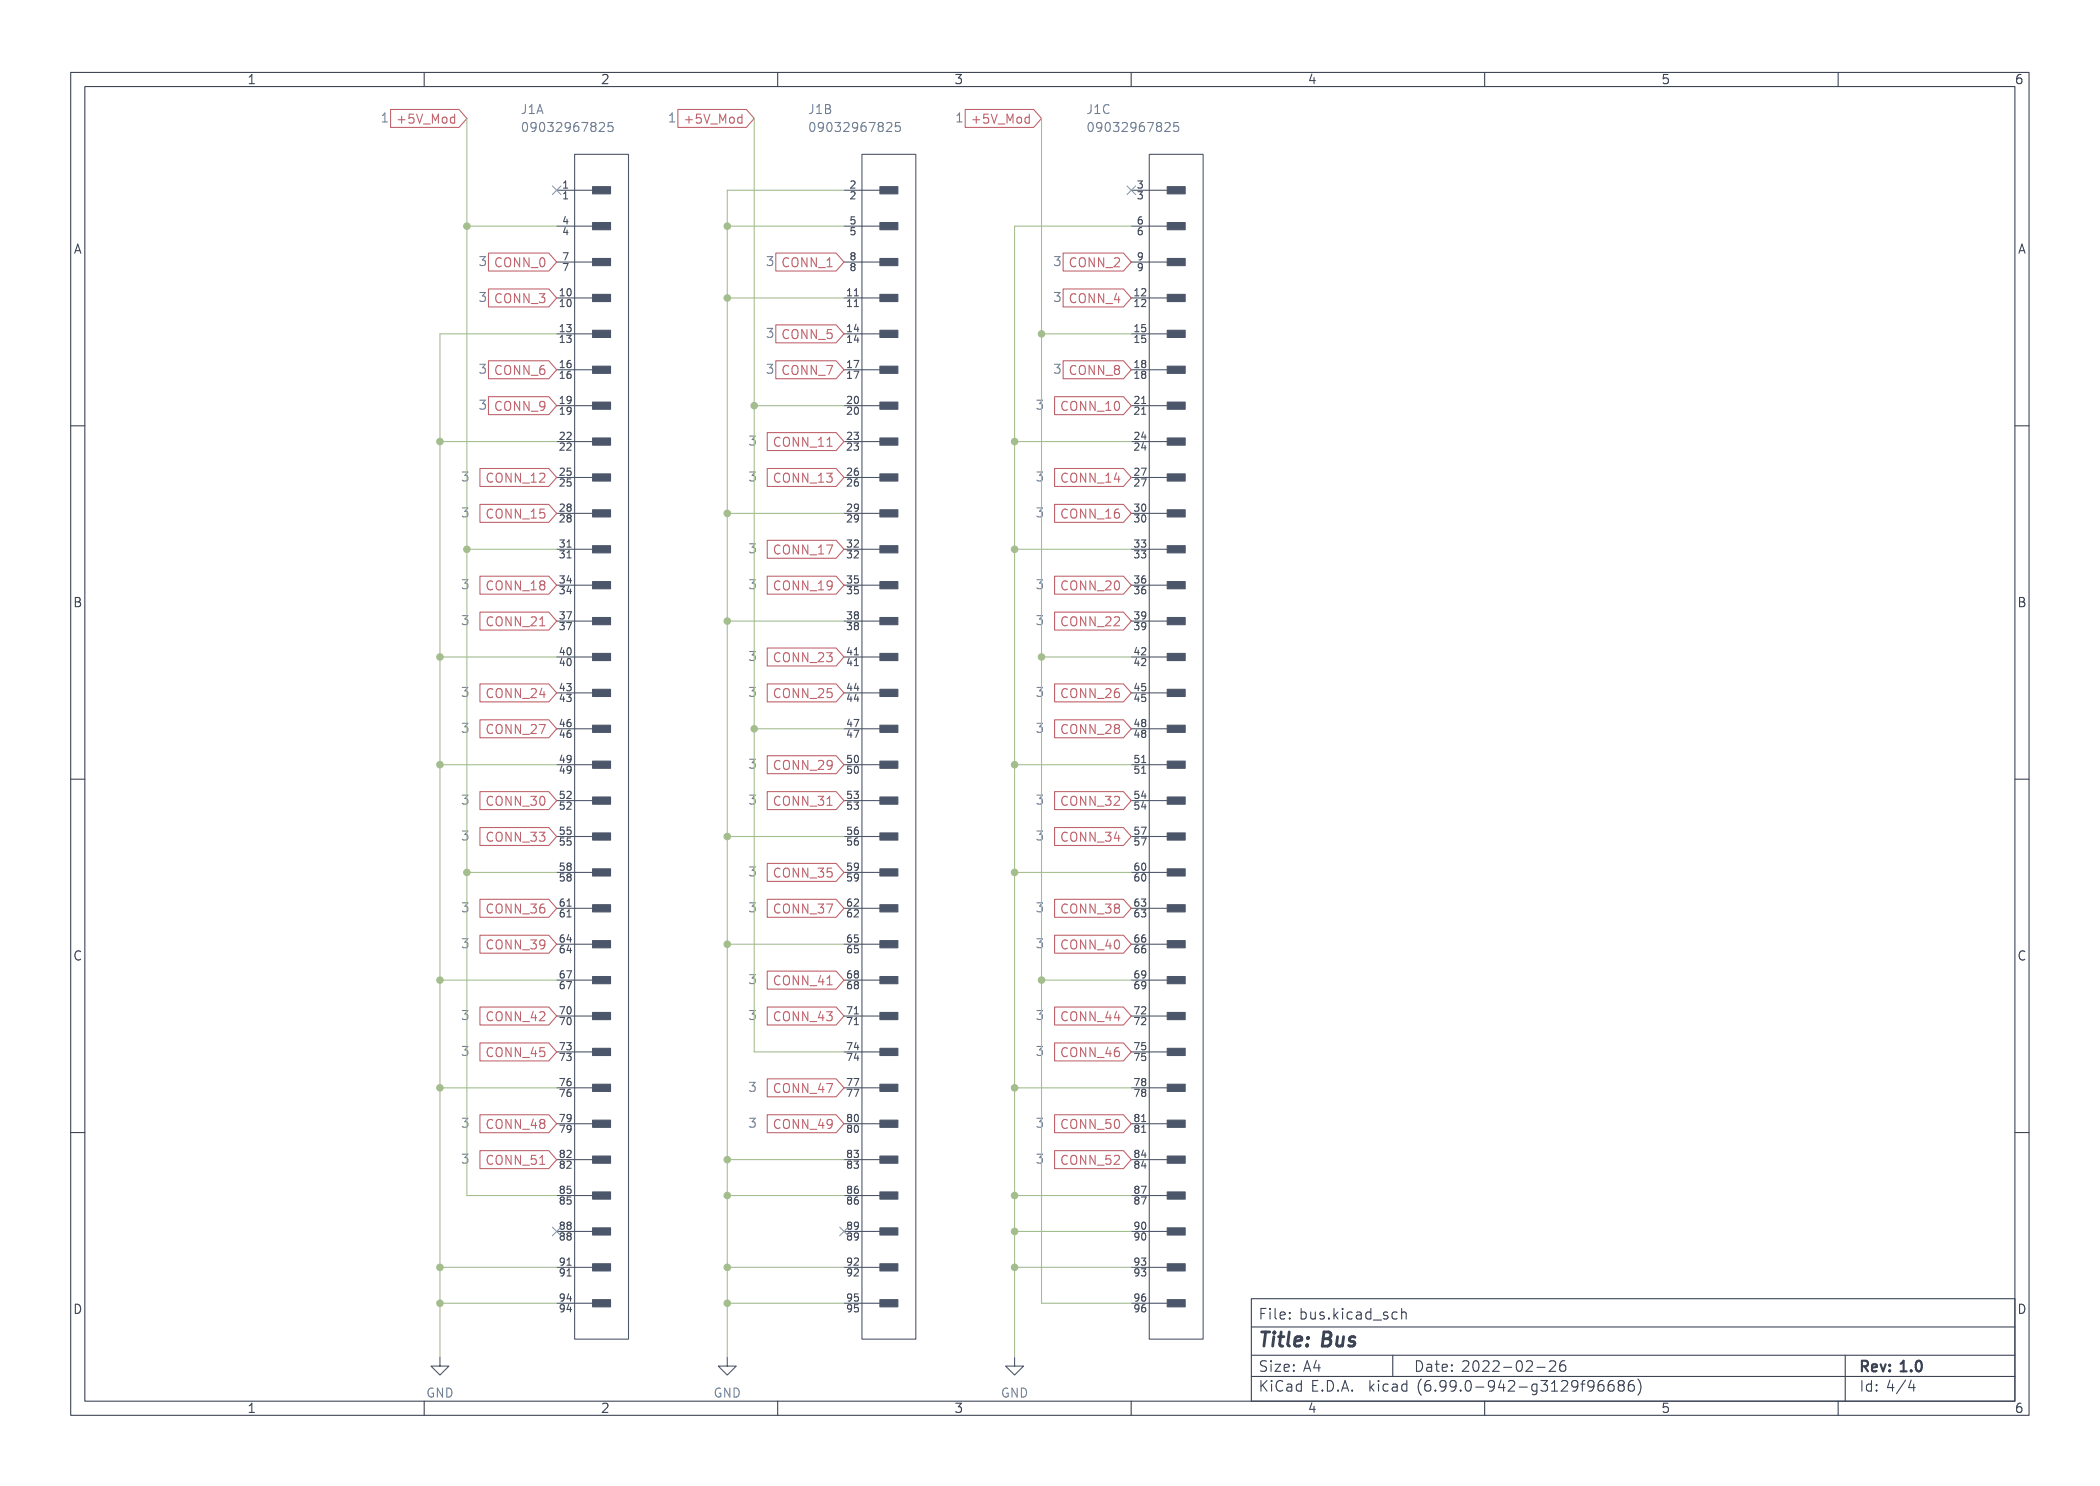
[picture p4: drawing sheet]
<svg xmlns="http://www.w3.org/2000/svg" width="297mm" height="210mm" viewBox="0 0 297 210" stroke-linecap="round" stroke-linejoin="round" font-family="sans-serif">
<path d="M0 .2h297v210.1h-297z" fill="#fff" stroke="#fff" stroke-width=".14"/>
<g fill="none" stroke="#3b4252" stroke-width=".15">
<path d="M10 10.2h277v190.1h-277zM12 12.2h273v186.1h-273zM60 10.2v2M110 10.2v2M160 10.2v2M210 10.2v2M260 10.2v2M10 60.2h2M285 60.2h2M10 110.2h2M285 110.2h2M10 160.2h2"/>
<path d="M285 160.2h2M60 198.3v2M110 198.3v2M160 198.3v2M177 183.8h108v14.5h-108zM177 194.8h108M177 191.8h108M177 187.8h108M185.8 193.5h1M186.5 193v1M197 191.8v3M197.6 185.7l-.4-.1-.3 .3v.4l.1 .3h.2h.4"/>
<path d="M198.3 185.8a.37 .37 0 0 1 .6 0v.8M198.3 185.1v1.5M210 198.3v2M217.4 193.5h1.1M219.2 192.7l.2-.2 .5 .1a.41 .41 0 0 1 .1 .6l-.9 .8h.9M221.3 192.5a.59 .59 0 0 0-.7 .7v.5l.2 .3h.4l.2-.1 .1-.5-.2-.2-.4-.1-.3 .3M223.2 196l-.3 .3-.4-.1-.2-.2v-.4l.2-.2 .4-.1 .2 .2a.99 .99 0 0 1-.4 1.3h-.2M223.6 195.8h.6M224.2 195.3l-.3 .1-.1 .1v1.3M225.5 196l-.3 .3h-.3l-.3-.3v-.4l.1-.2 .5-.1 .2 .2a.99 .99 0 0 1-.4 1.3h-.3M226.7 195.3a.59 .59 0 0 0-.7 .7v.5l.2 .3h.4l.2-.1 .1-.5-.2-.2-.4-.1-.3 .3M228.2 195.3a.59 .59 0 0 0-.7 .7v.5l.1 .3h.4l.2-.1 .1-.5-.1-.2-.5-.1-.2 .3"/>
<path d="M229.2 196l-.3 .3 .1 .4 .2 .1h.4l.1-.3v-.4l-.2-.1M229.2 196l-.2-.1a.31 .31 0 0 1-.1-.3 .31 .31 0 0 1 .3-.3l.4 .1a.31 .31 0 0 1 .1 .3 .31 .31 0 0 1-.2 .3M229.2 196h.3M231 195.3a.59 .59 0 0 0-.7 .7v.5l.2 .3h.4l.2-.1 .1-.5-.2-.2-.4-.1-.3 .3M231.7 195.1a1.72 1.72 0 0 1 0 2.3M260 198.3v2M261 191.8v6.5M269.5 195.3l-1.2 1.9M270.3 195.3l-.3 1h.9M270.7 195.8v1"/>
</g>
<path d="M271.6 192.6a1.13 1.13 0 0 1 0 1.4" fill="none" stroke="#3b4252" stroke-width=".3"/>
<g fill="none" stroke="#4c566a" stroke-width=".15">
<path d="M78.7 37.1h5.6M78.7 32h5.6M78.7 26.9h5.6M81.3 21.8h7.6v167.7h-7.6zM119.4 37.1h5.6M119.4 32h5.6M119.4 26.9h5.6M121.9 21.8h7.6v167.7h-7.6zM160 37.1h5.6M160 32h5.6M160 26.9h5.6M162.6 21.8h7.6v167.7h-7.6z"/>
<path d="M78.7 57.4h5.6M78.7 52.3h5.6M78.7 47.2h5.6M78.7 42.2h5.6M119.4 57.4h5.6M119.4 52.3h5.6M119.4 47.2h5.6M119.4 42.2h5.6M160 57.4h5.6M160 52.3h5.6M160 47.2h5.6M160 42.2h5.6"/>
<path d="M78.7 77.7h5.6M78.7 72.6h5.6M78.7 67.6h5.6M78.7 62.5h5.6M119.4 77.7h5.6M119.4 72.6h5.6M119.4 67.6h5.6M119.4 62.5h5.6M160 77.7h5.6M160 72.6h5.6M160 67.6h5.6M160 62.5h5.6"/>
<path d="M78.7 98h5.6M78.7 93h5.6M78.7 87.9h5.6M78.7 82.8h5.6M119.4 98h5.6M119.4 93h5.6M119.4 87.9h5.6M119.4 82.8h5.6M160 98h5.6M160 93h5.6M160 87.9h5.6M160 82.8h5.6"/>
<path d="M78.7 118.4h5.6M78.7 113.3h5.6M78.7 108.2h5.6M78.7 103.1h5.6M119.4 118.4h5.6M119.4 113.3h5.6M119.4 108.2h5.6M119.4 103.1h5.6M160 118.4h5.6M160 113.3h5.6M160 108.2h5.6M160 103.1h5.6"/>
<path d="M78.7 138.7h5.6M78.7 133.6h5.6M78.7 128.5h5.6M78.7 123.4h5.6M119.4 138.7h5.6M119.4 133.6h5.6M119.4 128.5h5.6M119.4 123.4h5.6M160 138.7h5.6M160 133.6h5.6M160 128.5h5.6M160 123.4h5.6"/>
<path d="M78.7 159h5.6M78.7 153.9h5.6M78.7 148.8h5.6M78.7 143.8h5.6M119.4 159h5.6M119.4 153.9h5.6M119.4 148.8h5.6M119.4 143.8h5.6M160 159h5.6M160 153.9h5.6M160 148.8h5.6M160 143.8h5.6"/>
<path d="M78.7 179.3h5.6M78.7 174.2h5.6M78.7 169.2h5.6M78.7 164.1h5.6M119.4 179.3h5.6M119.4 174.2h5.6M119.4 169.2h5.6M119.4 164.1h5.6M160 179.3h5.6M160 174.2h5.6M160 169.2h5.6M160 164.1h5.6"/>
<path d="M62.2 192v1.3h1.3l-1.3 1.3-1.2-1.3h1.2M78.7 184.4h5.6M102.9 192v1.3h1.2l-1.2 1.3-1.3-1.3h1.3M119.4 184.4h5.6M143.5 192v1.3h1.3l-1.3 1.3-1.3-1.3h1.3M160 184.4h5.6"/>
</g>
<g fill="#4c566a" stroke="#4c566a" stroke-width=".15">
<path d="M83.8 183.9h2.6v1h-2.6z"/>
<path d="M83.8 178.8h2.6v1h-2.6z"/>
<path d="M83.8 173.7h2.6v1h-2.6z"/>
<path d="M83.8 168.7h2.6v1h-2.6z"/>
<path d="M83.8 163.6h2.6v1h-2.6z"/>
<path d="M83.8 158.5h2.6v1h-2.6z"/>
<path d="M83.8 153.4h2.6v1h-2.6z"/>
<path d="M83.8 148.3h2.6v1h-2.6z"/>
<path d="M83.8 143.3h2.6v1h-2.6z"/>
<path d="M83.8 138.2h2.6v1h-2.6z"/>
<path d="M83.8 133.1h2.6v1h-2.6z"/>
<path d="M83.8 128h2.6v1h-2.6z"/>
<path d="M83.8 122.9h2.6v1h-2.6z"/>
<path d="M83.8 117.9h2.6v1h-2.6z"/>
<path d="M83.8 112.8h2.6v1h-2.6z"/>
<path d="M83.8 107.7h2.6v1h-2.6z"/>
<path d="M83.8 102.6h2.6v1h-2.6z"/>
<path d="M83.8 97.5h2.6v1h-2.6z"/>
<path d="M83.8 92.5h2.6v1h-2.6z"/>
<path d="M83.8 87.4h2.6v1h-2.6z"/>
<path d="M83.8 82.3h2.6v1h-2.6z"/>
<path d="M83.8 77.2h2.6v1h-2.6z"/>
<path d="M83.8 72.1h2.6v1h-2.6z"/>
<path d="M83.8 67.1h2.6v1h-2.6z"/>
<path d="M83.8 62h2.6v1h-2.6z"/>
<path d="M83.8 56.9h2.6v1h-2.6z"/>
<path d="M83.8 51.8h2.6v1h-2.6z"/>
<path d="M83.8 46.7h2.6v1h-2.6z"/>
<path d="M83.8 41.7h2.6v1h-2.6z"/>
<path d="M83.8 36.6h2.6v1h-2.6z"/>
<path d="M83.8 31.5h2.6v1h-2.6z"/>
<path d="M83.8 26.4h2.6v1h-2.6z"/>
<path d="M124.5 183.9h2.5v1h-2.5z"/>
<path d="M124.5 178.8h2.5v1h-2.5z"/>
<path d="M124.5 173.7h2.5v1h-2.5z"/>
<path d="M124.5 168.7h2.5v1h-2.5z"/>
<path d="M124.5 163.6h2.5v1h-2.5z"/>
<path d="M124.5 158.5h2.5v1h-2.5z"/>
<path d="M124.5 153.4h2.5v1h-2.5z"/>
<path d="M124.5 148.3h2.5v1h-2.5z"/>
<path d="M124.5 143.3h2.5v1h-2.5z"/>
<path d="M124.5 138.2h2.5v1h-2.5z"/>
<path d="M124.5 133.1h2.5v1h-2.5z"/>
<path d="M124.5 128h2.5v1h-2.5z"/>
<path d="M124.5 122.9h2.5v1h-2.5z"/>
<path d="M124.5 117.9h2.5v1h-2.5z"/>
<path d="M124.5 112.8h2.5v1h-2.5z"/>
<path d="M124.5 107.7h2.5v1h-2.5z"/>
<path d="M124.5 102.6h2.5v1h-2.5z"/>
<path d="M124.5 97.5h2.5v1h-2.5z"/>
<path d="M124.5 92.5h2.5v1h-2.5z"/>
<path d="M124.5 87.4h2.5v1h-2.5z"/>
<path d="M124.5 82.3h2.5v1h-2.5z"/>
<path d="M124.5 77.2h2.5v1h-2.5z"/>
<path d="M124.5 72.1h2.5v1h-2.5z"/>
<path d="M124.5 67.1h2.5v1h-2.5z"/>
<path d="M124.5 62h2.5v1h-2.5z"/>
<path d="M124.5 56.9h2.5v1h-2.5z"/>
<path d="M124.5 51.8h2.5v1h-2.5z"/>
<path d="M124.5 46.7h2.5v1h-2.5z"/>
<path d="M124.5 41.7h2.5v1h-2.5z"/>
<path d="M124.5 36.6h2.5v1h-2.5z"/>
<path d="M124.5 31.5h2.5v1h-2.5z"/>
<path d="M124.5 26.4h2.5v1h-2.5z"/>
<path d="M165.1 183.9h2.5v1h-2.5z"/>
<path d="M165.1 178.8h2.5v1h-2.5z"/>
<path d="M165.1 173.7h2.5v1h-2.5z"/>
<path d="M165.1 168.7h2.5v1h-2.5z"/>
<path d="M165.1 163.6h2.5v1h-2.5z"/>
<path d="M165.1 158.5h2.5v1h-2.5z"/>
<path d="M165.1 153.4h2.5v1h-2.5z"/>
<path d="M165.1 148.3h2.5v1h-2.5z"/>
<path d="M165.1 143.3h2.5v1h-2.5z"/>
<path d="M165.1 138.2h2.5v1h-2.5z"/>
<path d="M165.1 133.1h2.5v1h-2.5z"/>
<path d="M165.1 128h2.5v1h-2.5z"/>
<path d="M165.1 122.9h2.5v1h-2.5z"/>
<path d="M165.1 117.9h2.5v1h-2.5z"/>
<path d="M165.1 112.8h2.5v1h-2.5z"/>
<path d="M165.1 107.7h2.5v1h-2.5z"/>
<path d="M165.1 102.6h2.5v1h-2.5z"/>
<path d="M165.1 97.5h2.5v1h-2.5z"/>
<path d="M165.1 92.5h2.5v1h-2.5z"/>
<path d="M165.1 87.4h2.5v1h-2.5z"/>
<path d="M165.1 82.3h2.5v1h-2.5z"/>
<path d="M165.1 77.2h2.5v1h-2.5z"/>
<path d="M165.1 72.1h2.5v1h-2.5z"/>
<path d="M165.1 67.1h2.5v1h-2.5z"/>
<path d="M165.1 62h2.5v1h-2.5z"/>
<path d="M165.1 56.9h2.5v1h-2.5z"/>
<path d="M165.1 51.8h2.5v1h-2.5z"/>
<path d="M165.1 46.7h2.5v1h-2.5z"/>
<path d="M165.1 41.7h2.5v1h-2.5z"/>
<path d="M165.1 36.6h2.5v1h-2.5z"/>
<path d="M165.1 31.5h2.5v1h-2.5z"/>
<path d="M165.1 26.4h2.5v1h-2.5z"/>
</g>
<path d="M74.4 17.4l-.1-.1a.68 .68 0 0 0-.3 1.2l.2 .1 .2-.1M86 17.3h.7M86.2 17.8h.3l.2 .3v.3l-.1 .1-.4 .1M115.1 17.4l-.1-.1a.68 .68 0 0 0-.3 1.2l.1 .1 .3-.1M126.7 17.3h.6M126.8 17.8h.3l.3 .3v.3l-.2 .1-.4 .1M154.4 17.4l-.1-.1a.68 .68 0 0 0-.3 1.2l.2 .1 .2-.1M166.1 17.3h.6M166.2 17.8h.3l.2 .3v.3l-.1 .1-.4 .1" fill="none" stroke="#5e81ac" stroke-width=".15"/>
<g fill="none" stroke="#bf616a" stroke-width=".15">
<path d="M55.2 15.5h9.7l1.1 1.3-1.1 1.2h-9.7zM95.9 15.5h9.7l1.1 1.3-1.1 1.2h-9.7zM136.5 15.5h9.7l1.1 1.3-1.1 1.2h-9.7zM69.1 35.8h8.5l1.1 1.3-1.1 1.2h-8.5zM109.7 35.8h8.6l1.1 1.3-1.1 1.2h-8.6zM150.4 35.8h8.5l1.1 1.3-1.1 1.2h-8.5zM69.1 40.9h8.5l1.1 1.3-1.1 1.2h-8.5zM69.1 51h8.5l1.1 1.3-1.1 1.3h-8.5zM69.1 56.1h8.5l1.1 1.3-1.1 1.3h-8.5zM109.7 46h8.6l1.1 1.2-1.1 1.3h-8.6zM109.7 51h8.6l1.1 1.3-1.1 1.3h-8.6zM149.2 56.1h9.7l1.1 1.3-1.1 1.3h-9.7z"/>
<path d="M150.4 51h8.5l1.1 1.3-1.1 1.3h-8.5zM150.4 40.9h8.5l1.1 1.3-1.1 1.2h-8.5zM67.9 66.3h9.7l1.1 1.3-1.1 1.2h-9.7zM67.9 71.4h9.7l1.1 1.2-1.1 1.3h-9.7zM108.5 61.2h9.8l1.1 1.3-1.1 1.2h-9.8zM108.5 66.3h9.8l1.1 1.3-1.1 1.2h-9.8zM108.5 76.4h9.8l1.1 1.3-1.1 1.3h-9.8zM149.2 66.3h9.7l1.1 1.3-1.1 1.2h-9.7zM149.2 71.4h9.7l1.1 1.2-1.1 1.3h-9.7zM67.9 86.6h9.7l1.1 1.3-1.1 1.2h-9.7zM67.9 81.5h9.7l1.1 1.3-1.1 1.3h-9.7zM67.9 96.8h9.7l1.1 1.2-1.1 1.3h-9.7z"/>
<path d="M108.5 81.5h9.8l1.1 1.3-1.1 1.3h-9.8zM108.5 96.8h9.8l1.1 1.2-1.1 1.3h-9.8zM108.5 91.7h9.8l1.1 1.3-1.1 1.2h-9.8zM149.2 86.6h9.7l1.1 1.3-1.1 1.2h-9.7zM149.2 81.5h9.7l1.1 1.3-1.1 1.3h-9.7zM149.2 96.8h9.7l1.1 1.2-1.1 1.3h-9.7zM67.9 101.8h9.7l1.1 1.3-1.1 1.3h-9.7zM67.9 117.1h9.7l1.1 1.3-1.1 1.2h-9.7zM67.9 112h9.7l1.1 1.3-1.1 1.2h-9.7zM108.5 106.9h9.8l1.1 1.3-1.1 1.3h-9.8zM108.5 112h9.8l1.1 1.3-1.1 1.2h-9.8zM149.2 101.8h9.7l1.1 1.3-1.1 1.3h-9.7z"/>
<path d="M149.2 112h9.7l1.1 1.3-1.1 1.2h-9.7zM149.2 117.1h9.7l1.1 1.3-1.1 1.2h-9.7zM67.9 127.2h9.7l1.1 1.3-1.1 1.3h-9.7zM67.9 132.3h9.7l1.1 1.3-1.1 1.3h-9.7zM108.5 127.2h9.8l1.1 1.3-1.1 1.3h-9.8zM108.5 122.2h9.8l1.1 1.2-1.1 1.3h-9.8zM108.5 137.4h9.8l1.1 1.3-1.1 1.2h-9.8zM149.2 132.3h9.7l1.1 1.3-1.1 1.3h-9.7zM149.2 127.2h9.7l1.1 1.3-1.1 1.3h-9.7zM67.9 142.5h9.7l1.1 1.3-1.1 1.2h-9.7zM67.9 147.6h9.7l1.1 1.2-1.1 1.3h-9.7zM67.9 157.7h9.7l1.1 1.3-1.1 1.3h-9.7z"/>
<path d="M108.5 152.6h9.8l1.1 1.3-1.1 1.3h-9.8zM108.5 157.7h9.8l1.1 1.3-1.1 1.3h-9.8zM108.5 142.5h9.8l1.1 1.3-1.1 1.2h-9.8zM149.2 157.7h9.7l1.1 1.3-1.1 1.3h-9.7zM149.2 147.6h9.7l1.1 1.2-1.1 1.3h-9.7zM149.2 142.5h9.7l1.1 1.3-1.1 1.2h-9.7zM67.9 162.8h9.7l1.1 1.3-1.1 1.2h-9.7zM149.2 162.8h9.7l1.1 1.3-1.1 1.2h-9.7z"/>
</g>
<g fill="none" stroke="#a3be8c" stroke-width=".15">
<path d="M66 16.8v152.4h12.7M106.7 16.8v132h12.7M147.3 16.8v167.6h12.7M66 32h12.7M102.9 32h16.5M119.4 26.9h-16.5v165.1M160 32h-16.5v160M78.7 47.2h-16.5v144.8M102.9 42.2h16.5M106.7 57.4h12.7M147.3 47.2h12.7M62.2 62.5h16.5"/>
<path d="M66 77.7h12.7M102.9 72.6h16.5M143.5 62.5h16.5M143.5 77.7h16.5M62.2 93h16.5M102.9 87.9h16.5M147.3 93h12.7M62.2 108.2h16.5M102.9 118.4h16.5M106.7 103.1h12.7M143.5 108.2h16.5M62.2 138.7h16.5"/>
<path d="M66 123.4h12.7M102.9 133.6h16.5M143.5 123.4h16.5M147.3 138.7h12.7M62.2 153.9h16.5M143.5 153.9h16.5M62.2 179.3h16.5M102.9 169.2h16.5M102.9 179.3h16.5M102.9 164.1h16.5M143.5 169.2h16.5M143.5 179.3h16.5"/>
<path d="M143.5 174.2h16.5M62.2 184.4h16.5M102.9 184.4h16.5"/>
</g>
<path d="M78.1 26.3l1.2 1.2M79.3 26.3l-1.2 1.2M159.4 26.3l1.2 1.2M160.6 26.3l-1.2 1.2M78.1 173.6l1.2 1.2M79.3 173.6l-1.2 1.2M118.8 173.6l1.2 1.2M120 173.6l-1.2 1.2" fill="none" stroke="#81a1c1" stroke-width=".15"/>
<g fill="#a3be8c" stroke="#a3be8c" stroke-width=".15">
<circle cx="62.2" cy="184.4" r=".46"/>
<circle cx="62.2" cy="179.3" r=".46"/>
<circle cx="62.2" cy="138.7" r=".46"/>
<circle cx="66" cy="123.4" r=".46"/>
<circle cx="102.9" cy="179.3" r=".46"/>
<circle cx="102.9" cy="184.4" r=".46"/>
<circle cx="102.9" cy="118.4" r=".46"/>
<circle cx="102.9" cy="133.6" r=".46"/>
<circle cx="62.2" cy="153.9" r=".46"/>
<circle cx="62.2" cy="108.2" r=".46"/>
<circle cx="143.5" cy="123.4" r=".46"/>
<circle cx="143.5" cy="62.5" r=".46"/>
<circle cx="147.3" cy="138.7" r=".46"/>
<circle cx="102.9" cy="169.2" r=".46"/>
<circle cx="143.5" cy="169.2" r=".46"/>
<circle cx="143.5" cy="174.2" r=".46"/>
<circle cx="143.5" cy="179.3" r=".46"/>
<circle cx="143.5" cy="153.9" r=".46"/>
<circle cx="102.9" cy="164.1" r=".46"/>
<circle cx="66" cy="32" r=".46"/>
<circle cx="102.9" cy="42.2" r=".46"/>
<circle cx="102.9" cy="32" r=".46"/>
<circle cx="106.7" cy="57.4" r=".46"/>
<circle cx="102.9" cy="87.9" r=".46"/>
<circle cx="66" cy="77.7" r=".46"/>
<circle cx="62.2" cy="62.5" r=".46"/>
<circle cx="62.2" cy="93" r=".46"/>
<circle cx="106.7" cy="103.1" r=".46"/>
<circle cx="143.5" cy="108.2" r=".46"/>
<circle cx="147.3" cy="93" r=".46"/>
<circle cx="147.3" cy="47.2" r=".46"/>
<circle cx="143.5" cy="77.7" r=".46"/>
<circle cx="102.9" cy="72.6" r=".46"/>
</g>
<text font-size="2.8" fill="#3b4252" x="178" y="190.6">Title: Bus</text>
<g font-size="2.1" fill="#3b4252">
<text x="178" y="186.7">File: bus.kicad_sch</text>
<text x="178" y="196.9">KiCad E.D.A. kicad (6.99.0-942-g3129f96686)</text>
<text x="178" y="194.1">Size: A4</text>
<text x="200" y="194.1">Date: 2022-02-26</text>
<text x="263" y="194.1">Rev: 1.0</text>
<text x="263" y="196.9">Id: 4/4</text>
</g>
<g font-size="1.8" fill="#3b4252">
<text x="35" y="11.9">1</text>
<text x="85" y="11.9">2</text>
<text x="135" y="11.9">3</text>
<text x="185" y="11.9">4</text>
<text x="235" y="11.9">5</text>
<text x="285" y="11.9">6</text>
<text x="10.3" y="35.9">A</text>
<text x="285.3" y="35.9">A</text>
<text x="10.3" y="85.9">B</text>
<text x="285.3" y="85.9">B</text>
<text x="10.3" y="135.9">C</text>
<text x="285.3" y="135.9">C</text>
<text x="10.3" y="185.9">D</text>
<text x="285.3" y="185.9">D</text>
<text x="35" y="199.9">1</text>
<text x="85" y="199.9">2</text>
<text x="135" y="199.9">3</text>
<text x="185" y="199.9">4</text>
<text x="235" y="199.9">5</text>
<text x="285" y="199.9">6</text>
</g>
<g font-size="1.8" fill="#5e81ac">
<text x="54" y="17.3">1</text>
<text x="73.7" y="16.1">J1A</text>
<text x="94.6" y="17.3">1</text>
<text x="114.4" y="16.1">J1B</text>
<text x="135.2" y="17.3">1</text>
<text x="153.8" y="16.1">J1C</text>
<text x="74.9" y="18.7">09032967825</text>
<text x="115.5" y="18.7">09032967825</text>
<text x="154.9" y="18.7">09032967825</text>
<text x="67.8" y="37.6">3</text>
<text x="108.4" y="37.6">3</text>
<text x="149.1" y="37.6">3</text>
<text x="67.8" y="42.7">3</text>
<text x="108.4" y="47.8">3</text>
<text x="149.1" y="42.7">3</text>
<text x="67.8" y="52.9">3</text>
<text x="108.4" y="52.9">3</text>
<text x="149.1" y="52.9">3</text>
<text x="67.8" y="58">3</text>
<text x="146.6" y="58">3</text>
<text x="106" y="63">3</text>
<text x="65.3" y="68.1">3</text>
<text x="106" y="68.1">3</text>
<text x="146.6" y="68.1">3</text>
<text x="65.3" y="73.2">3</text>
<text x="146.6" y="73.2">3</text>
<text x="65.3" y="83.4">3</text>
<text x="106" y="78.3">3</text>
<text x="106" y="83.4">3</text>
<text x="146.6" y="83.4">3</text>
<text x="65.3" y="88.4">3</text>
<text x="146.6" y="88.4">3</text>
<text x="106" y="93.5">3</text>
<text x="65.3" y="98.6">3</text>
<text x="106" y="98.6">3</text>
<text x="146.6" y="98.6">3</text>
<text x="65.3" y="103.7">3</text>
<text x="146.6" y="103.7">3</text>
<text x="65.3" y="113.8">3</text>
<text x="106" y="108.8">3</text>
<text x="106" y="113.8">3</text>
<text x="146.6" y="113.8">3</text>
<text x="65.3" y="118.9">3</text>
<text x="146.6" y="118.9">3</text>
<text x="106" y="124">3</text>
<text x="65.3" y="129.1">3</text>
<text x="106" y="129.1">3</text>
<text x="146.6" y="129.1">3</text>
<text x="65.3" y="134.2">3</text>
<text x="146.6" y="134.2">3</text>
<text x="106" y="139.2">3</text>
<text x="65.3" y="144.3">3</text>
<text x="65.3" y="149.4">3</text>
<text x="106" y="144.3">3</text>
<text x="146.6" y="149.4">3</text>
<text x="146.6" y="144.3">3</text>
<text x="106" y="154.5">3</text>
<text x="65.3" y="159.6">3</text>
<text x="106" y="159.6">3</text>
<text x="146.6" y="159.6">3</text>
<text x="65.3" y="164.6">3</text>
<text x="146.6" y="164.6">3</text>
<text x="60.3" y="197.7">GND</text>
<text x="100.9" y="197.7">GND</text>
<text x="141.5" y="197.7">GND</text>
</g>
<g font-size="1.8" fill="#bf616a">
<text x="56.8" y="17.5">+5V_Mod</text>
<text x="97.4" y="17.5">+5V_Mod</text>
<text x="138.1" y="17.5">+5V_Mod</text>
<text x="70.1" y="37.8">CONN_0</text>
<text x="110.8" y="37.8">CONN_1</text>
<text x="151.4" y="37.8">CONN_2</text>
<text x="70.1" y="42.9">CONN_3</text>
<text x="110.8" y="48">CONN_5</text>
<text x="151.4" y="42.9">CONN_4</text>
<text x="70.1" y="53">CONN_6</text>
<text x="110.8" y="53">CONN_7</text>
<text x="151.4" y="53">CONN_8</text>
<text x="70.1" y="58.1">CONN_9</text>
<text x="150.4" y="58.1">CONN_10</text>
<text x="109.8" y="63.2">CONN_11</text>
<text x="69.2" y="68.3">CONN_12</text>
<text x="109.8" y="68.3">CONN_13</text>
<text x="150.4" y="68.3">CONN_14</text>
<text x="69.2" y="73.4">CONN_15</text>
<text x="150.4" y="73.4">CONN_16</text>
<text x="69.2" y="83.5">CONN_18</text>
<text x="109.8" y="78.4">CONN_17</text>
<text x="109.8" y="83.5">CONN_19</text>
<text x="150.4" y="83.5">CONN_20</text>
<text x="69.2" y="88.6">CONN_21</text>
<text x="150.4" y="88.6">CONN_22</text>
<text x="109.8" y="93.7">CONN_23</text>
<text x="69.2" y="98.8">CONN_24</text>
<text x="109.8" y="98.8">CONN_25</text>
<text x="150.4" y="98.8">CONN_26</text>
<text x="69.2" y="103.8">CONN_27</text>
<text x="150.4" y="103.8">CONN_28</text>
<text x="109.8" y="108.9">CONN_29</text>
<text x="69.2" y="119.1">CONN_33</text>
<text x="69.2" y="114">CONN_30</text>
<text x="109.8" y="114">CONN_31</text>
<text x="150.4" y="114">CONN_32</text>
<text x="150.4" y="119.1">CONN_34</text>
<text x="109.8" y="124.2">CONN_35</text>
<text x="69.2" y="129.2">CONN_36</text>
<text x="109.8" y="129.2">CONN_37</text>
<text x="150.4" y="129.2">CONN_38</text>
<text x="69.2" y="134.3">CONN_39</text>
<text x="150.4" y="134.3">CONN_40</text>
<text x="109.8" y="139.4">CONN_41</text>
<text x="69.2" y="144.5">CONN_42</text>
<text x="69.2" y="149.6">CONN_45</text>
<text x="109.8" y="144.5">CONN_43</text>
<text x="150.4" y="149.6">CONN_46</text>
<text x="150.4" y="144.5">CONN_44</text>
<text x="109.8" y="154.6">CONN_47</text>
<text x="69.2" y="159.7">CONN_48</text>
<text x="109.8" y="159.7">CONN_49</text>
<text x="150.4" y="159.7">CONN_50</text>
<text x="69.2" y="164.8">CONN_51</text>
<text x="150.4" y="164.8">CONN_52</text>
</g>
<g font-size="1.4" fill="#434c5e">
<text x="79.6" y="26.7">1</text>
<text x="79.6" y="28.2">1</text>
<text x="120.3" y="26.7">2</text>
<text x="120.3" y="28.2">2</text>
<text x="160.9" y="26.7">3</text>
<text x="160.9" y="28.2">3</text>
<text x="79.6" y="31.7">4</text>
<text x="79.6" y="33.3">4</text>
<text x="120.3" y="31.7">5</text>
<text x="120.3" y="33.3">5</text>
<text x="160.9" y="31.7">6</text>
<text x="160.9" y="33.3">6</text>
<text x="79.2" y="41.9">10</text>
<text x="79.6" y="36.8">7</text>
<text x="79.6" y="38.3">7</text>
<text x="119.9" y="41.9">11</text>
<text x="120.3" y="36.8">8</text>
<text x="120.3" y="38.3">8</text>
<text x="160.5" y="41.9">12</text>
<text x="160.9" y="36.8">9</text>
<text x="160.9" y="38.3">9</text>
<text x="79.2" y="43.4">10</text>
<text x="79.2" y="47">13</text>
<text x="119.9" y="43.4">11</text>
<text x="119.9" y="47">14</text>
<text x="160.5" y="43.4">12</text>
<text x="160.5" y="47">15</text>
<text x="79.2" y="48.5">13</text>
<text x="79.2" y="52.1">16</text>
<text x="79.2" y="53.6">16</text>
<text x="119.9" y="48.5">14</text>
<text x="119.9" y="52.1">17</text>
<text x="119.9" y="53.6">17</text>
<text x="160.5" y="48.5">15</text>
<text x="160.5" y="52.1">18</text>
<text x="160.5" y="53.6">18</text>
<text x="79.2" y="57.1">19</text>
<text x="79.2" y="58.7">19</text>
<text x="119.9" y="57.1">20</text>
<text x="119.9" y="58.7">20</text>
<text x="160.5" y="57.1">21</text>
<text x="160.5" y="58.7">21</text>
<text x="79.2" y="62.2">22</text>
<text x="79.2" y="63.7">22</text>
<text x="119.9" y="62.2">23</text>
<text x="119.9" y="63.7">23</text>
<text x="160.5" y="62.2">24</text>
<text x="160.5" y="63.7">24</text>
<text x="79.2" y="67.3">25</text>
<text x="79.2" y="68.8">25</text>
<text x="119.9" y="67.3">26</text>
<text x="119.9" y="68.8">26</text>
<text x="160.5" y="67.3">27</text>
<text x="160.5" y="68.8">27</text>
<text x="79.2" y="72.4">28</text>
<text x="79.2" y="73.9">28</text>
<text x="79.2" y="77.5">31</text>
<text x="119.9" y="72.4">29</text>
<text x="119.9" y="73.9">29</text>
<text x="119.9" y="77.5">32</text>
<text x="160.5" y="72.4">30</text>
<text x="160.5" y="73.9">30</text>
<text x="160.5" y="77.5">33</text>
<text x="79.2" y="79">31</text>
<text x="79.2" y="82.5">34</text>
<text x="119.9" y="79">32</text>
<text x="119.9" y="82.5">35</text>
<text x="160.5" y="79">33</text>
<text x="160.5" y="82.5">36</text>
<text x="79.2" y="84.1">34</text>
<text x="79.2" y="87.6">37</text>
<text x="79.2" y="89.1">37</text>
<text x="119.9" y="84.1">35</text>
<text x="119.9" y="87.6">38</text>
<text x="119.9" y="89.1">38</text>
<text x="160.5" y="84.1">36</text>
<text x="160.5" y="87.6">39</text>
<text x="160.5" y="89.1">39</text>
<text x="79.2" y="92.7">40</text>
<text x="79.2" y="94.2">40</text>
<text x="119.9" y="92.7">41</text>
<text x="119.9" y="94.2">41</text>
<text x="160.5" y="92.7">42</text>
<text x="160.5" y="94.2">42</text>
<text x="79.2" y="97.8">43</text>
<text x="79.2" y="99.3">43</text>
<text x="119.9" y="97.8">44</text>
<text x="119.9" y="99.3">44</text>
<text x="160.5" y="97.8">45</text>
<text x="160.5" y="99.3">45</text>
<text x="79.2" y="102.9">46</text>
<text x="79.2" y="104.4">46</text>
<text x="79.2" y="107.9">49</text>
<text x="119.9" y="102.9">47</text>
<text x="119.9" y="104.4">47</text>
<text x="119.9" y="107.9">50</text>
<text x="160.5" y="102.9">48</text>
<text x="160.5" y="104.4">48</text>
<text x="160.5" y="107.9">51</text>
<text x="79.2" y="109.5">49</text>
<text x="79.2" y="113">52</text>
<text x="119.9" y="109.5">50</text>
<text x="119.9" y="113">53</text>
<text x="160.5" y="109.5">51</text>
<text x="160.5" y="113">54</text>
<text x="79.2" y="114.5">52</text>
<text x="79.2" y="118.1">55</text>
<text x="79.2" y="119.6">55</text>
<text x="119.9" y="114.5">53</text>
<text x="119.9" y="118.1">56</text>
<text x="119.9" y="119.6">56</text>
<text x="160.5" y="114.5">54</text>
<text x="160.5" y="118.1">57</text>
<text x="160.5" y="119.6">57</text>
<text x="79.2" y="123.2">58</text>
<text x="79.2" y="124.7">58</text>
<text x="119.9" y="123.2">59</text>
<text x="119.9" y="124.7">59</text>
<text x="160.5" y="123.2">60</text>
<text x="160.5" y="124.7">60</text>
<text x="79.2" y="128.3">61</text>
<text x="79.2" y="129.8">61</text>
<text x="119.9" y="128.3">62</text>
<text x="119.9" y="129.8">62</text>
<text x="160.5" y="128.3">63</text>
<text x="160.5" y="129.8">63</text>
<text x="79.2" y="133.3">64</text>
<text x="79.2" y="134.9">64</text>
<text x="119.9" y="133.3">65</text>
<text x="119.9" y="134.9">65</text>
<text x="160.5" y="133.3">66</text>
<text x="160.5" y="134.9">66</text>
<text x="79.2" y="138.4">67</text>
<text x="79.2" y="139.9">67</text>
<text x="79.2" y="143.5">70</text>
<text x="119.9" y="138.4">68</text>
<text x="119.9" y="139.9">68</text>
<text x="119.9" y="143.5">71</text>
<text x="160.5" y="138.4">69</text>
<text x="160.5" y="139.9">69</text>
<text x="160.5" y="143.5">72</text>
<text x="79.2" y="145">70</text>
<text x="79.2" y="148.6">73</text>
<text x="119.9" y="145">71</text>
<text x="119.9" y="148.6">74</text>
<text x="160.5" y="145">72</text>
<text x="160.5" y="148.6">75</text>
<text x="79.2" y="150.1">73</text>
<text x="79.2" y="153.7">76</text>
<text x="79.2" y="155.2">76</text>
<text x="119.9" y="150.1">74</text>
<text x="119.9" y="153.7">77</text>
<text x="119.9" y="155.2">77</text>
<text x="160.5" y="150.1">75</text>
<text x="160.5" y="153.7">78</text>
<text x="160.5" y="155.2">78</text>
<text x="79.2" y="158.7">79</text>
<text x="79.2" y="160.3">79</text>
<text x="119.9" y="158.7">80</text>
<text x="119.9" y="160.3">80</text>
<text x="160.5" y="158.7">81</text>
<text x="160.5" y="160.3">81</text>
<text x="79.2" y="163.8">82</text>
<text x="79.2" y="165.3">82</text>
<text x="119.9" y="163.8">83</text>
<text x="119.9" y="165.3">83</text>
<text x="160.5" y="163.8">84</text>
<text x="160.5" y="165.3">84</text>
<text x="79.2" y="168.9">85</text>
<text x="79.2" y="170.4">85</text>
<text x="79.2" y="174">88</text>
<text x="119.9" y="168.9">86</text>
<text x="119.9" y="170.4">86</text>
<text x="119.9" y="174">89</text>
<text x="160.5" y="168.9">87</text>
<text x="160.5" y="170.4">87</text>
<text x="160.5" y="174">90</text>
<text x="79.2" y="175.5">88</text>
<text x="79.2" y="179.1">91</text>
<text x="119.9" y="175.5">89</text>
<text x="119.9" y="179.1">92</text>
<text x="160.5" y="175.5">90</text>
<text x="160.5" y="179.1">93</text>
<text x="79.2" y="180.6">91</text>
<text x="79.2" y="184.1">94</text>
<text x="79.2" y="185.7">94</text>
<text x="119.9" y="180.6">92</text>
<text x="119.9" y="184.1">95</text>
<text x="119.9" y="185.7">95</text>
<text x="160.5" y="180.6">93</text>
<text x="160.5" y="184.1">96</text>
<text x="160.5" y="185.7">96</text>
</g>
</svg>
